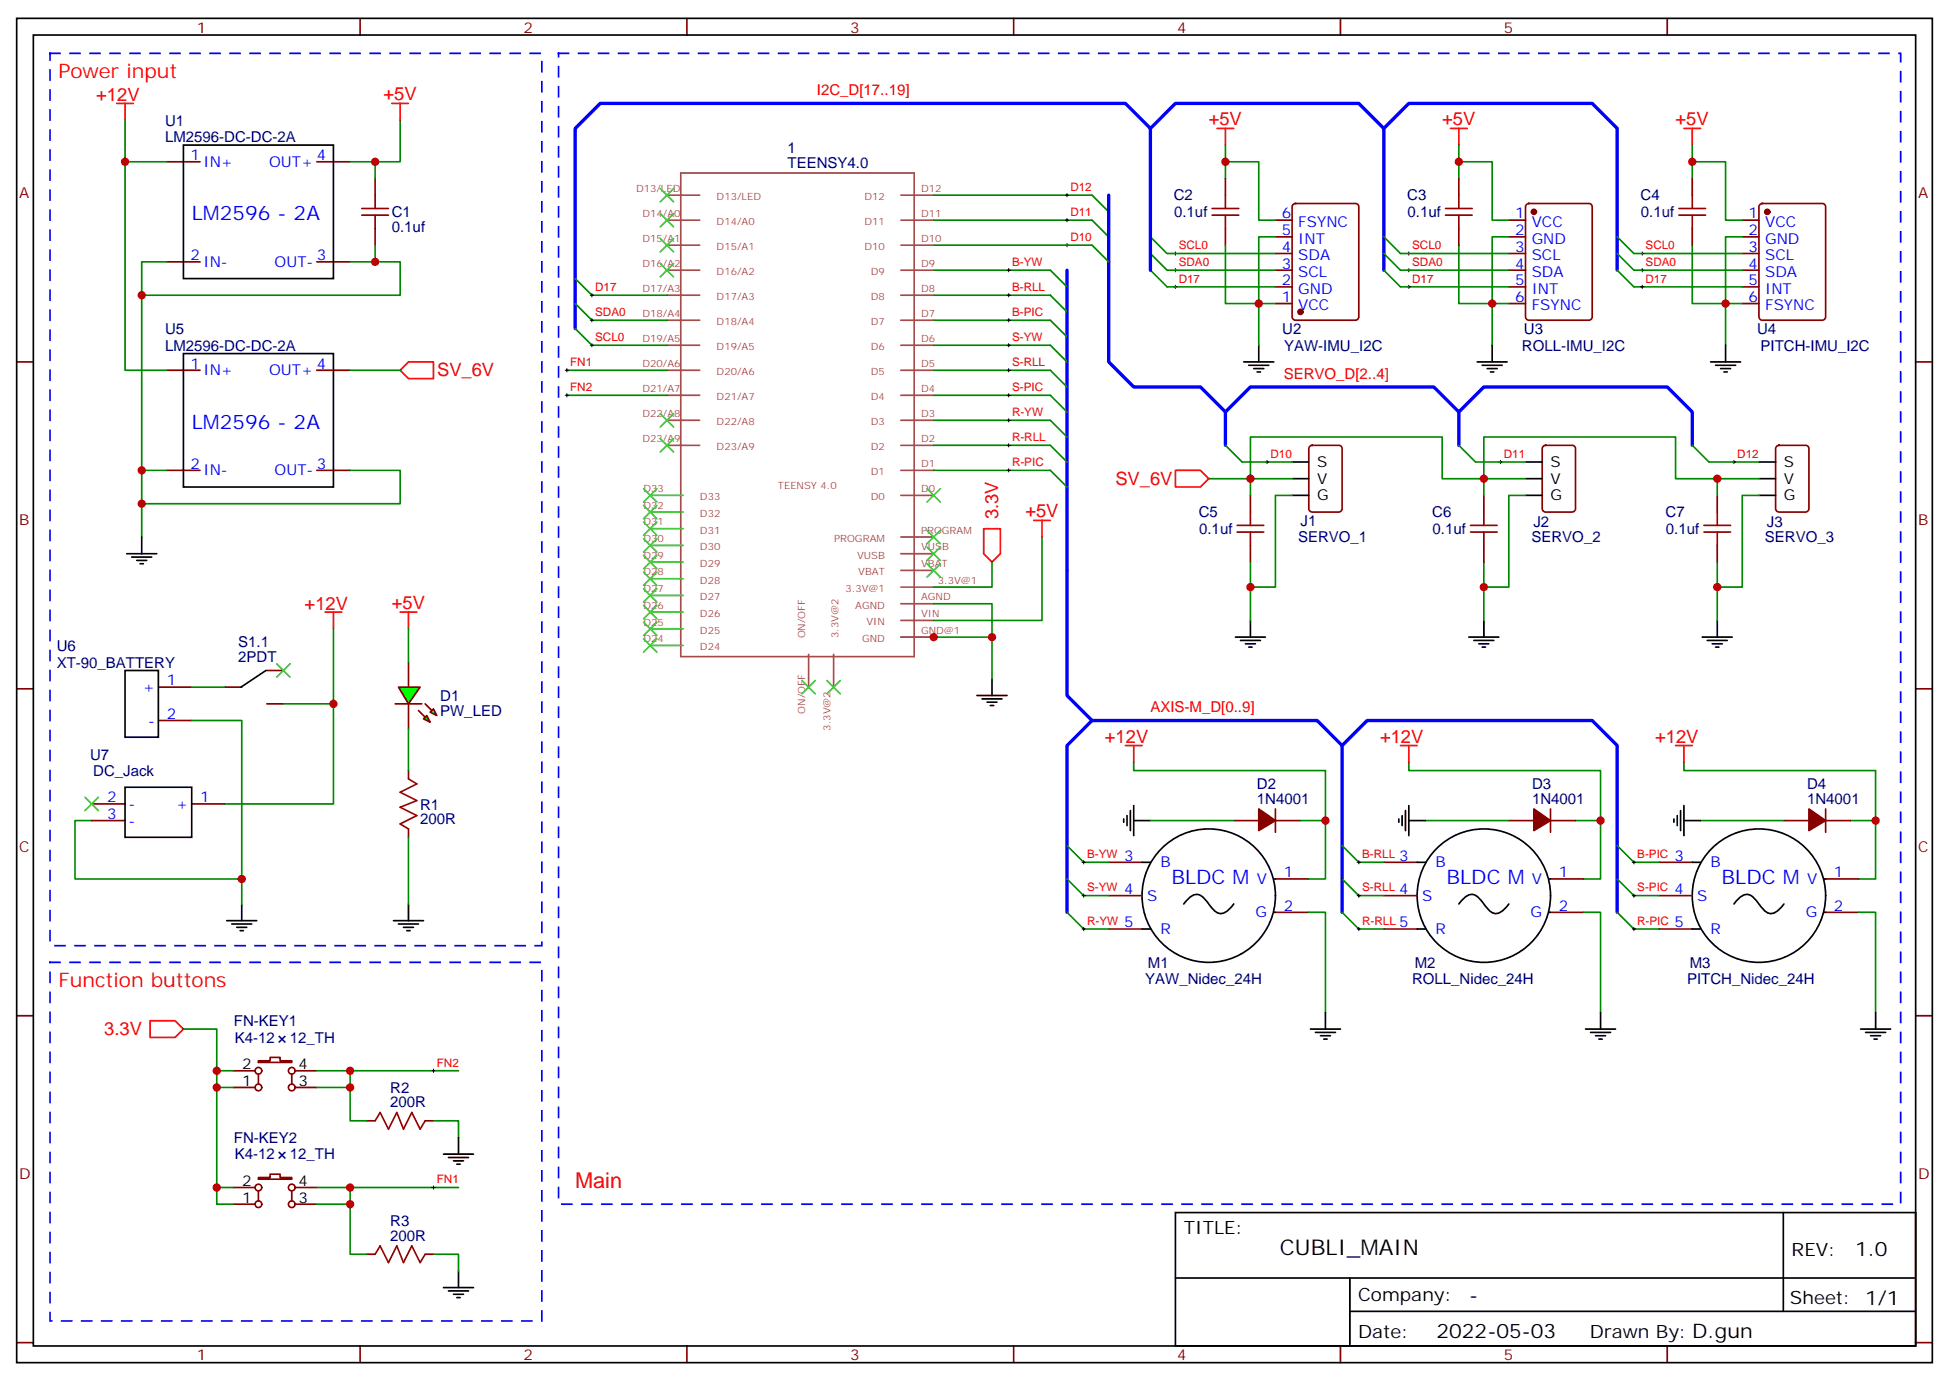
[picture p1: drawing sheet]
<svg xmlns="http://www.w3.org/2000/svg" width="412mm" height="292mm" viewBox="0 0 412 292" stroke-linecap="round" stroke-linejoin="round" font-family="sans-serif">
<g fill="none" stroke="#870000" stroke-width=".35">
<path d="M76.2 3.9v3.5M145.3 3.9v3.5M214.5 3.9v3.5M283.6 3.9v3.5M352.8 3.9v3.5M35.3 34.2h7M67 34.2h7.1M79.4 37.7v3.6M35.3 55.4h7M67 55.4h7.1M79.4 48.3v3.6M269.9 57.2h3.5"/>
<path d="M269.9 53.6h3.5M269.9 50.1h3.5M269.9 46.6h3.5M273.6 43.2l.5-.2h12.7a.71 .71 0 0 1 .7 .7v23.3a.76 .76 0 0 1-.7 .7h-12.7a.76 .76 0 0 1-.7-.7v-23.3zM319.3 57.2h3.5M319.3 53.6h3.5M319.3 50.1h3.5M319.3 46.6h3.5M323 43.2l.5-.2h12.7a.71 .71 0 0 1 .7 .7v23.3a.76 .76 0 0 1-.7 .7h-12.7a.76 .76 0 0 1-.7-.7v-23.3zM368.7 57.2h3.5M368.7 53.6h3.5M368.7 50.1h3.5"/>
<path d="M368.7 46.6h3.5M372.4 43.2l.5-.2h12.7a.71 .71 0 0 1 .7 .7v23.3a.76 .76 0 0 1-.7 .7h-12.7a.76 .76 0 0 1-.7-.7v-23.3zM3.5 76.6h3.6M35.3 78.3h7M67 78.3h7.1M269.9 64.2h3.5M269.9 60.7h3.5M319.3 64.2h3.5M319.3 60.7h3.5M368.7 64.2h3.5M368.7 60.7h3.5M405.3 76.6h3.6"/>
<path d="M35.3 99.5h7M67 99.5h7.1M277.2 94.4l.4-.2h5.7a.71 .71 0 0 1 .7 .7v12.7a.76 .76 0 0 1-.7 .7h-5.7a.76 .76 0 0 1-.7-.7v-12.7zM326.6 94.4l.4-.2h5.7a.71 .71 0 0 1 .7 .7v12.7a.76 .76 0 0 1-.7 .7h-5.7a.76 .76 0 0 1-.7-.7v-12.7zM375.9 94.4l.5-.2h5.7a.71 .71 0 0 1 .7 .7v12.7a.76 .76 0 0 1-.7 .7h-5.7a.76 .76 0 0 1-.7-.7v-12.7zM264.6 104.8v3.5M264.6 115.4v3.5M3.5 145.7h3.6M33.5 145.3h7.1M33.5 152.4h7.1M86.4 140.1v5.2M86.4 148.9v5.3"/>
<path d="M405.3 145.7h3.6M234.6 189.4h7.1M234.6 196.5h7.1M234.6 182.4h7.1M269.9 185.9h7M269.9 193h7M292.8 189.4h7.1M292.8 196.5h7.1M292.8 182.4h7.1M328.1 185.9h7M328.1 193h7M351 189.4h7.1"/>
<path d="M351 196.5h7.1M351 182.4h7.1M386.3 185.9h7M386.3 193h7M3.5 214.8h3.6M405.3 214.8h3.6M49.4 230h4.6M49.4 226.5h4.6M54.7 224.4h2.4v-.7h2.2v.7h2.4v.3h-7zM54.7 227.2v2.1M61.7 227.2v2.1M62.4 230h4.6"/>
<path d="M62.4 226.5h4.6M49.4 254.7h4.6M49.4 251.2h4.6M54.7 249.1h2.4v-.7h2.2v.7h2.4v.3h-7zM54.7 251.9v2.1M61.7 251.9v2.1M62.4 254.7h4.6M62.4 251.2h4.6M77.6 265.3h1.8M90 265.3h1.7M3.5 284h3.6M76.2 284.7v3.5"/>
<path d="M145.3 284.7v3.5M214.5 284.7v3.5M283.6 284.7v3.5M352.8 284.7v3.5M405.3 284h3.6"/>
<circle cx="54.7" cy="230" r=".71"/>
<circle cx="54.7" cy="226.5" r=".71"/>
<circle cx="61.7" cy="230" r=".71"/>
<circle cx="61.7" cy="226.5" r=".71"/>
<circle cx="54.7" cy="251.2" r=".71"/>
<circle cx="54.7" cy="254.7" r=".71"/>
<circle cx="61.7" cy="251.2" r=".71"/>
<circle cx="61.7" cy="254.7" r=".71"/>
</g>
<g fill="none" stroke="#000" stroke-width=".35">
<path d="M3.5 3.9h405.4v284.3h-405.4zM7.1 7.4h398.2v277.3h-398.2zM38.8 30.7h31.8v28.2h-31.8zM38.8 74.8h31.8v28.2h-31.8zM263.2 76.6h6.3M264.2 77.3h4.3M265.3 78h2.1M266 78.7h.7M266.3 73v3.6M273.4 97.7h3.5M322.8 97.7h3.5M372.2 97.7h3.5"/>
<path d="M26.8 117.1h6.4M27.9 117.8h4.2M28.9 118.5h2.1M29.6 119.2h.7M30 113.6v3.5M273.4 104.8h3.5M273.4 101.2h3.5M322.8 104.8h3.5M322.8 101.2h3.5M372.2 104.8h3.5M372.2 101.2h3.5M261.4 134.8h6.4"/>
<path d="M262.5 135.5h4.2M263.5 136.2h2.1M264.2 136.9h.7M264.6 131.2v3.6M26.5 141.8h7v14.1h-7zM206.7 147.1h6.4M207.8 147.8h4.2M208.8 148.5h2.2M209.5 149.2h.8M209.9 143.6v3.5M48 194.7h6.3M49 195.4h4.3"/>
<path d="M50.1 196.1h2.1M50.8 196.9h.7M51.2 191.2v3.5M241.7 196.5h1.7M241.7 182.4h1.7M250.5 191.2a3.5 3.5 0 0 1 3-2 7.2 7.2 0 0 1 3 2.9 2.14 2.14 0 0 0 3.7 .1l.9-1M269.5 185.9h.4M269.5 193h.4M299.9 196.5h1.7M299.9 182.4h1.7M308.7 191.2a3.5 3.5 0 0 1 3-2 7.2 7.2 0 0 1 3 2.9 2.14 2.14 0 0 0 3.7 .1l.9-1M327.7 185.9h.4"/>
<path d="M327.7 193h.4M358.1 196.5h1.7M358.1 182.4h1.7M366.9 191.2a3.5 3.5 0 0 1 3-2 7.2 7.2 0 0 1 3 2.9 2.14 2.14 0 0 0 3.7 .1l.9-1M385.9 185.9h.4M385.9 193h.4M277.3 217.7h6.3M278.3 218.4h4.3M279.4 219.1h2.1M280.1 219.8h.7M280.5 214.1v3.6M335.5 217.7h6.3"/>
<path d="M336.5 218.4h4.3M337.6 219.1h2.1M338.3 219.8h.7M338.7 214.1v3.6M393.7 217.7h6.3M394.8 218.4h4.2M395.8 219.1h2.1M396.5 219.8h.7M396.9 214.1v3.6M248.7 256.5h156.6v28.2h-156.6zM377.3 256.5v20.9M93.8 272.3h6.4"/>
<path d="M94.9 273.1h4.2M96 273.8h2.1M96.7 274.5h.7M97 268.8v3.5M248.7 270.3h156.5M285.6 277.4h119.6M285.6 270.3v14.1"/>
<circle cx="255.8" cy="189.4" r="14.1"/>
<circle cx="314" cy="189.4" r="14.1"/>
<circle cx="372.2" cy="189.4" r="14.1"/>
</g>
<g fill="none" stroke="#a64a4a" stroke-width=".35">
<path d="M144 36.6h49.4v102.3h-49.4zM141.1 51.9h7M141.1 46.6h7M141.1 41.3h7M141.1 57.2h7M190.6 51.9h7M190.6 46.6h7M190.6 41.3h7M190.6 57.2h7M141.1 78.3h7M141.1 73h7M141.1 67.7h7"/>
<path d="M141.1 62.4h7M190.6 78.3h7M190.6 73h7M190.6 67.7h7M190.6 62.4h7M141.1 94.2h7M141.1 88.9h7M141.1 83.6h7M190.6 99.5h7M190.6 94.2h7M190.6 88.9h7M190.6 83.6h7"/>
<path d="M190.6 104.8h7M190.6 117.1h7M190.6 113.6h7M171.1 138.4v6.9M176.4 138.4v6.9M190.6 120.7h7M190.6 134.8h7M190.6 131.2h7M190.6 127.7h7M190.6 124.2h7"/>
</g>
<path d="M137.6 118.9h6.9M137.6 115.4h6.9M137.6 111.8h6.9M137.6 108.3h6.9M137.6 104.8h6.9M137.6 136.5h6.9M137.6 133h6.9M137.6 129.5h6.9M137.6 125.9h6.9M137.6 122.4h6.9" fill="none" stroke="#3c0" stroke-width=".35"/>
<path d="M24.7 21.9h3.5M26.5 21.9v3.5M82.9 21.9h3.5M84.7 21.9v3.5M84.7 78.3l1.7-1.7h5.3v3.5h-5.3zM208.1 111.8h3.6v5.3l-1.8 1.8-1.8-1.8zM218.7 110.1h3.5M220.5 110.1v3.5M68.8 129.5h3.5M70.6 129.5v3.5M31.7 215.9h5.3l1.8 1.8-1.8 1.7h-5.3z" fill="none" stroke="#f00" stroke-width=".35"/>
<g fill="none" stroke="#008700" stroke-width=".35">
<path d="M26.5 25.4v8.8h8.8M26.5 34.2v44.1h8.8M79.4 34.2v3.5M84.7 25.4v8.8h-10.6M35.3 55.4h-5.3v7h54.7v-7h-10.6M79.4 51.9v3.5M121.7 58.9l3.5 3.5h15.9M197.6 57.2h24.6l3.6 3.5M197.6 41.3h33.5l3.5 3.5M197.6 46.6h33.5l3.5 3.5M197.6 51.9h33.5l3.5 3.5M243.4 50.1l3.5 3.5h23"/>
<path d="M243.4 53.6l3.5 3.6h23M243.4 57.2l3.5 3.5h23M292.8 50.1l3.5 3.5h23M292.8 53.6l3.5 3.6h23M292.8 57.2l3.5 3.5h23M342.2 50.1l3.5 3.5h23M342.2 53.6l3.5 3.6h23M342.2 57.2l3.5 3.5h23M30 62.4v37.1M74.1 78.3h10.6M119.9 78.3h21.2M121.7 64.2l3.5 3.5h15.9"/>
<path d="M121.7 69.5l3.5 3.5h15.9M197.6 78.3h24.6l3.6 3.5M197.6 67.7h24.6l3.6 3.6M197.6 73h24.6l3.6 3.6M197.6 62.4h24.6l3.6 3.6M266.3 64.2h3.6M35.3 99.5h-5.3v7h54.7v-7h-10.6M119.9 83.6h21.2M197.6 83.6h24.6l3.6 3.5M197.6 88.9h24.6l3.6 3.5M197.6 94.2h24.6l3.6 3.5M197.6 99.5h24.6l3.6 3.5"/>
<path d="M259.3 94.2l3.5 3.5M268.1 97.7h5.3M308.7 94.2l3.5 3.5M317.5 97.7h5.3M358.1 94.2l3.5 3.5M366.9 97.7h5.3M30 106.5v7.1M209.9 118.9v5.3h-12.3M220.5 113.6v17.6h-22.9M255.8 101.2h17.6M197.6 127.7h12.3v15.9M197.6 134.8h12.3"/>
<path d="M40.6 152.4h10.6v33.5h-35.3v-12.3h3.5M225.8 178.9l3.5 3.5h5.3M284 178.9l3.5 3.5h5.3M342.2 178.9l3.5 3.5h5.3M225.8 185.9l3.5 3.5h5.3M225.8 193l3.5 3.5h5.3M276.9 193h3.6v21.1M284 185.9l3.5 3.5h5.3M284 193l3.5 3.5h5.3M335.1 193h3.6v21.1M342.2 185.9l3.5 3.5h5.3M342.2 193l3.5 3.5h5.3"/>
<path d="M393.3 193h3.6v21.1M49.4 226.5h-3.5v3.5h3.5M74.1 226.5h22.9M49.4 251.2h-3.5v3.5h3.5M67 251.2h7.1v3.5M74.1 251.2h22.9"/>
</g>
<g fill="#870000" stroke="#870000" stroke-width=".35">
<circle cx="275.2" cy="66" r=".53"/>
<circle cx="324.6" cy="44.8" r=".53"/>
<circle cx="373.9" cy="44.8" r=".53"/>
</g>
<path d="M243.4 27.2l5.3-5.3h38.8l5.3 5.3v30M292.8 27.2l5.3-5.3h38.8l5.3 5.3v30M225.8 57.2v89.9l5.3 5.3-5.3 5.3v35.3M234.6 41.3v35.3l5.3 5.2h14.1l5.3 5.3M243.4 57.2v-30l-5.3-5.3h-111.1l-5.3 5.3v42.3M259.3 94.2v-7.1l5.3-5.3h38.8l5.3 5.3 5.3-5.3h38.8l5.3 5.3v7.1M308.7 87.1v7.1M231.1 152.4h47.6l5.3 5.3v35.3M284 157.7l5.3-5.3h47.6l5.3 5.3v35.3" fill="none" stroke="#00f" stroke-width=".71"/>
<g fill="none" stroke="#000" stroke-width=".21">
<path d="M213.1 57.2h.7M213.4 56.8v.7M225.4 51.9h.7M225.4 46.6h.7M225.4 41.3h.7M225.8 40.9v.7M225.8 46.2v.7M225.8 51.5v.7M248.4 57.2h.7M248.4 53.6h.7M248.7 53.3v.7M248.7 56.8v.7"/>
<path d="M297.7 57.2h.7M297.7 53.6h.7M298.1 53.3v.7M298.1 56.8v.7M347.1 57.2h.7M347.1 53.6h.7M347.5 53.3v.7M347.5 56.8v.7M119.6 78.3h.7M119.9 78v.7M124.9 67.7h.7M124.9 73h.7"/>
<path d="M124.9 62.4h.7M125.2 62.1v.7M125.2 67.4v.7M125.2 72.7v.7M213.1 67.7h.7M213.1 73h.7M213.1 62.4h.7M213.1 78.3h.7M213.4 62.1v.7M213.4 67.4v.7M213.4 72.7v.7M213.4 78v.7"/>
<path d="M248.4 60.7h.7M248.7 60.3v.7M297.7 60.7h.7M298.1 60.3v.7M347.1 60.7h.7M347.5 60.3v.7M119.6 83.6h.7M119.9 83.3v.7M213.1 83.6h.7M213.1 88.9h.7M213.1 94.2h.7M213.1 99.5h.7"/>
<path d="M213.4 83.3v.7M213.4 88.5v.8M213.4 93.8v.7M213.4 99.1v.7M267.8 97.7h.7M268.1 97.4v.7M317.1 97.7h.8M317.5 97.4v.7M366.5 97.7h.7M366.9 97.4v.7M229 182.4h.7M229 189.4h.7"/>
<path d="M229 196.5h.7M229.3 182v.7M229.3 189.1v.7M229.3 196.1v.8M287.2 182.4h.7M287.2 189.4h.7M287.2 196.5h.7M287.5 182v.7M287.5 189.1v.7M287.5 196.1v.8M345.4 182.4h.7M345.4 189.4h.7"/>
<path d="M345.4 196.5h.7M345.7 182v.7M345.7 189.1v.7M345.7 196.1v.8M91.4 226.5h.7M91.7 226.1v.7M91.4 251.2h.7M91.7 250.8v.7"/>
</g>
<path d="M76.6 44.1h5.6M76.6 45.5h5.6M79.4 41.3v2.8M79.4 45.5v2.8M261.8 111.1h5.6M261.8 112.5h5.6M264.6 108.3v2.8M264.6 112.5v2.9M79.4 265.3l1-1.8 1.8 3.6 1.8-3.6 1.4 3.6 1.7-3.6 1.8 3.6 1.1-1.8" fill="none" stroke="#a10000" stroke-width=".35"/>
<g fill="none" stroke="#3c3" stroke-width=".35">
<path d="M136.2 117.5l2.8 2.8M136.2 113.9l2.8 2.9M136.2 110.4l2.8 2.8M136.2 106.9l2.8 2.8M136.2 103.4l2.8 2.8M139 117.5l-2.8 2.8M139 113.9l-2.8 2.9M139 110.4l-2.8 2.8M139 106.9l-2.8 2.8M139 103.4l-2.8 2.8M136.2 135.1l2.8 2.8M136.2 131.6l2.8 2.8"/>
<path d="M136.2 128.1l2.8 2.8M136.2 124.5l2.8 2.9M136.2 121l2.8 2.8M139 135.1l-2.8 2.8M139 131.6l-2.8 2.8M139 128.1l-2.8 2.8M139 124.5l-2.8 2.9M139 121l-2.8 2.8"/>
</g>
<g fill="#0f0" stroke="#870000" stroke-width=".35">
<path d="M89.6 152l.7-.7 .7 1.5z"/>
<path d="M91.7 149.9l.7 1.4-1.4-.7z"/>
</g>
<g fill="#870000" stroke="#870000" stroke-width=".35">
<path d="M88.5 150.3l1.5 1.4z"/>
<path d="M90 148.9l1.4 1.4z"/>
</g>
<path d="M83.6 148.9h5.7z" fill="#f00" stroke="#870000" stroke-width=".35"/>
<path d="M84.3 145.3h4.6l-2.5 3.6z" fill="#0f0" stroke="#870000" stroke-width=".35"/>
<g fill="none" stroke="#a10000" stroke-width=".35">
<path d="M256.5 45.5h5.6M256.5 44.1h5.6M259.3 41.3v2.8M259.3 45.5v2.8M305.9 45.5h5.6M305.9 44.1h5.6M308.7 41.3v2.8M308.7 45.5v2.8M355.2 45.5h5.7M355.2 44.1h5.7M358.1 41.3v2.8M358.1 45.5v2.8"/>
<path d="M311.1 111.1h5.7M311.1 112.5h5.7M314 108.3v2.8M314 112.5v2.9M360.5 111.1h5.7M360.5 112.5h5.7M363.4 108.3v2.8M363.4 112.5v2.9M86.4 164.7l1.8 1.1-3.5 1.8 3.5 1.7-3.5 1.4 3.5 1.8-3.5 1.8 1.7 1M79.4 237.1l1-1.8 1.8 3.5 1.8-3.5 1.4 3.5 1.7-3.5 1.8 3.5 1.1-1.7"/>
</g>
<g fill="none" stroke="#870000" stroke-width=".35">
<path d="M259.3 37.7v3.6M308.7 37.7v3.6M358.1 37.7v3.6M259.3 48.3v3.6M308.7 48.3v3.6M358.1 48.3v3.6M314 104.8v3.5M314 115.4v3.5M363.4 104.8v3.5M363.4 115.4v3.5M47.6 145.3h3.6M56.4 141.8h3.6"/>
<path d="M56.4 148.9h3.6M19.4 170h7.1M19.4 173.6h7.1M40.6 170h7M86.4 163v1.7M86.4 175.3v1.8M261.1 173.6h5.2M269.9 173.6h5.3M269.9 171.1v4.9M319.3 173.6h5.3M328.1 173.6h5.3M328.1 171.1v4.9"/>
<path d="M377.5 173.6h5.3M386.3 173.6h5.3M386.3 171.1v4.9M77.6 237.1h1.8M90 237.1h1.7"/>
</g>
<g fill="none" stroke="#000" stroke-width=".35">
<path d="M312.6 76.6h6.3M313.6 77.3h4.3M314.7 78h2.1M315.4 78.7h.7M315.7 73v3.6M361.9 76.6h6.4M363 77.3h4.2M364.1 78h2.1M364.8 78.7h.7M365.1 73v3.6M310.8 134.8h6.3M311.9 135.5h4.2"/>
<path d="M312.9 136.2h2.1M313.6 136.9h.7M314 131.2v3.6M360.2 134.8h6.3M361.2 135.5h4.3M362.3 136.2h2.1M363 136.9h.7M363.4 131.2v3.6M56.3 141.8l-5.3 3.5M26.5 166.5h14.1v10.6h-14.1zM237.8 173.2v.7M238.5 172.5v2.1"/>
<path d="M239.2 171.5v4.2M239.9 173.6h3.5M239.9 170.4v6.3M296 173.2v.7M296.7 172.5v2.1M297.4 171.5v4.2M298.1 173.6h3.5M298.1 170.4v6.3M354.2 173.2v.7M354.9 172.5v2.1M355.6 171.5v4.2M356.3 173.6h3.5"/>
<path d="M356.3 170.4v6.3M83.3 194.7h6.3M84.3 195.4h4.2M85.4 196.1h2.1M86.1 196.9h.7M86.4 191.2v3.5M93.8 244.1h6.4M94.9 244.8h4.2M96 245.5h2.1M96.7 246.2h.7M97 240.6v3.5"/>
</g>
<g fill="none" stroke="#f00" stroke-width=".35">
<path d="M257.5 27.2h3.6M259.3 27.2v3.5M306.9 27.2h3.5M308.7 27.2v3.5M356.3 27.2h3.5M358.1 27.2v3.5M248.7 99.5h5.3l1.8 1.7-1.8 1.8h-5.3zM84.7 129.5h3.5M86.4 129.5v3.5M238.1 157.7h3.6M239.9 157.7v3.5M296.3 157.7h3.6"/>
<path d="M298.1 157.7v3.5M354.5 157.7h3.6M356.3 157.7v3.5"/>
</g>
<g fill="none" stroke="#008700" stroke-width=".35">
<path d="M259.3 37.7v-3.5h7v12.4h3.6M259.3 30.7v3.5M308.7 37.7v-3.5h7v12.4h3.6M308.7 30.7v3.5M358.1 37.7v-3.5h7v12.4h3.6M358.1 30.7v3.5M259.3 51.9v12.3h7M269.9 50.1h-3.6v22.9M308.7 51.9v12.3h10.6M319.3 50.1h-3.6v22.9M358.1 51.9v12.3h10.6M368.7 50.1h-3.6v22.9"/>
<path d="M262.8 97.7h5.3M312.2 97.7h5.3M361.6 97.7h5.3M273.4 104.8h-3.5v19.4h-5.3v-5.3M322.8 104.8h-3.5v19.4h-5.3v-5.3M322.8 101.2h-17.6v-8.8h-40.6v12.4M363.4 101.2v3.6M372.2 104.8h-3.5v19.4h-5.3v-5.3M372.2 101.2h-17.7v-8.8h-40.5v12.4M70.6 133v15.9h-10.6M86.4 133v7.1M264.6 124.2v7"/>
<path d="M314 124.2v7M363.4 124.2v7M40.6 145.3h7M70.6 148.9v21.1h-23M86.4 154.2v8.8M86.4 177.1v14.1M239.9 161.2v1.8h40.6v22.9h-3.6M243.4 173.6h17.7M275.2 173.6h5.3M298.1 161.2v1.8h40.6v22.9h-3.6M301.6 173.6h17.7M333.4 173.6h5.3"/>
<path d="M356.3 161.2v1.8h40.6v22.9h-3.6M359.8 173.6h17.7M391.6 173.6h5.3M51.2 185.9v5.3M38.8 217.7h7.1v8.8M45.9 230v21.2M67 226.5h7.1v10.6h3.5M67 230h7.1M91.7 237.1h5.3v3.5M67 254.7h7.1v10.6h3.5M91.7 265.3h5.3v3.5"/>
</g>
<g fill="none" stroke="#3c3" stroke-width=".35">
<path d="M139.7 39.9l2.8 2.8M142.5 39.9l-2.8 2.8M139.7 55.7l2.8 2.9M139.7 50.4l2.8 2.9M139.7 45.2l2.8 2.8M142.5 55.7l-2.8 2.9M142.5 50.4l-2.8 2.9M142.5 45.2l-2.8 2.8M139.7 92.8l2.8 2.8M139.7 87.5l2.8 2.8M142.5 92.8l-2.8 2.8M142.5 87.5l-2.8 2.8"/>
<path d="M196.1 103.4l2.9 2.8M196.1 119.2l2.9 2.9M196.1 115.7l2.9 2.8M196.1 112.2l2.9 2.8M199 103.4l-2.9 2.8M199 119.2l-2.9 2.9M199 115.7l-2.9 2.8M199 112.2l-2.9 2.8M58.6 140.4l2.8 2.8M61.4 140.4l-2.8 2.8M169.7 143.9l2.8 2.9M172.5 143.9l-2.8 2.9"/>
<path d="M175 143.9l2.8 2.9M177.8 143.9l-2.8 2.9M18 168.6l2.8 2.9M20.8 168.6l-2.8 2.9"/>
</g>
<path d="M10.6 11.3h104.1v188.7h-104.1zM118.2 11.3h284v243.4h-284zM10.6 203.6h104.1v75.8h-104.1z" fill="none" stroke="#00f" stroke-width=".35" stroke-dasharray="2.1 2.1"/>
<g fill="#870000" stroke="#870000" stroke-width=".35">
<path d="M266.3 171.1l3.6 2.5-3.6 2.1z"/>
<path d="M324.6 171.1l3.5 2.5-3.5 2.1z"/>
<path d="M382.8 171.1l3.5 2.5-3.5 2.1z"/>
</g>
<g fill="#c00">
<circle cx="26.5" cy="34.2" r=".88"/>
<circle cx="30" cy="99.5" r=".88"/>
<circle cx="30" cy="62.4" r=".88"/>
<circle cx="30" cy="106.5" r=".88"/>
<circle cx="79.4" cy="34.2" r=".88"/>
<circle cx="79.4" cy="55.4" r=".88"/>
<circle cx="74.1" cy="251.2" r=".88"/>
<circle cx="209.9" cy="134.8" r=".88"/>
<circle cx="45.9" cy="251.2" r=".88"/>
<circle cx="70.6" cy="148.9" r=".88"/>
<circle cx="51.2" cy="185.9" r=".88"/>
<circle cx="74.1" cy="254.7" r=".88"/>
<circle cx="45.9" cy="226.5" r=".88"/>
<circle cx="45.9" cy="230" r=".88"/>
<circle cx="74.1" cy="226.5" r=".88"/>
<circle cx="74.1" cy="230" r=".88"/>
<circle cx="264.6" cy="101.2" r=".88"/>
<circle cx="264.6" cy="124.2" r=".88"/>
<circle cx="314" cy="124.2" r=".88"/>
<circle cx="363.4" cy="124.2" r=".88"/>
<circle cx="280.5" cy="173.6" r=".88"/>
<circle cx="338.7" cy="173.6" r=".88"/>
<circle cx="396.9" cy="173.6" r=".88"/>
<circle cx="314" cy="101.2" r=".88"/>
<circle cx="363.4" cy="101.2" r=".88"/>
<circle cx="266.3" cy="64.2" r=".88"/>
<circle cx="315.7" cy="64.2" r=".88"/>
<circle cx="365.1" cy="64.2" r=".88"/>
<circle cx="358.1" cy="34.2" r=".88"/>
<circle cx="308.7" cy="34.2" r=".88"/>
<circle cx="259.3" cy="34.2" r=".88"/>
<circle cx="197.6" cy="134.8" r=".88"/>
</g>
<text font-size="4.6" fill="#f00" x="121.7" y="251.2">Main</text>
<text font-size="4.6" x="270.8" y="265.5">CUBLI_MAIN</text>
<g font-size="4.2" fill="#f00">
<text x="12.3" y="16.6">Power input</text>
<text x="12.3" y="208.8">Function buttons</text>
</g>
<g font-size="4.2" fill="#00f">
<text x="40.6" y="46.6">LM2596 - 2A</text>
<text x="40.6" y="90.7">LM2596 - 2A</text>
<text x="247.8" y="187">BLDC M</text>
<text x="306.1" y="187">BLDC M</text>
<text x="364.3" y="187">BLDC M</text>
</g>
<g font-size="4.2">
<text x="392.5" y="265.7">1.0</text>
<text x="310.9" y="275.3">-</text>
<text x="304" y="283.1">2022-05-03</text>
</g>
<g font-size="3.9" fill="#f00">
<text x="20.4" y="21.4">+12V</text>
<text x="81.1" y="21.2">+5V</text>
<text x="255.8" y="26.5">+5V</text>
<text x="305.2" y="26.5">+5V</text>
<text x="354.5" y="26.5">+5V</text>
<text x="92.5" y="79.6">SV_6V</text>
<text x="236" y="102.5">SV_6V</text>
<text x="211.2" y="109.9" transform="rotate(-90 211.2 109.9)">3.3V</text>
<text x="217" y="109.4">+5V</text>
<text x="64.5" y="129">+12V</text>
<text x="82.9" y="128.8">+5V</text>
<text x="233.8" y="157.2">+12V</text>
<text x="292" y="157.2">+12V</text>
<text x="350.2" y="157.2">+12V</text>
<text x="22" y="219">3.3V</text>
</g>
<g font-size="3.9">
<text x="250.5" y="261.1">TITLE:</text>
<text x="379.1" y="265.7">REV:</text>
<text x="287.4" y="275.3">Company:</text>
<text x="378.7" y="275.9">Sheet: 1/1</text>
<text x="287.4" y="282.9">Date:</text>
<text x="336.4" y="283">Drawn By: D.gun</text>
</g>
<g font-size="3.2" fill="#800">
<text x="41.6" y="6.9">1</text>
<text x="110.8" y="6.9">2</text>
<text x="179.9" y="6.9">3</text>
<text x="249.1" y="6.9">4</text>
<text x="318.2" y="6.9">5</text>
<text x="4.1" y="42">A</text>
<text x="405.9" y="42">A</text>
<text x="4.1" y="111.1">B</text>
<text x="405.9" y="111.1">B</text>
<text x="4.1" y="180.3">C</text>
<text x="405.9" y="180.3">C</text>
<text x="4.1" y="249.4">D</text>
<text x="405.9" y="249.4">D</text>
<text x="41.6" y="287.7">1</text>
<text x="110.8" y="287.7">2</text>
<text x="179.9" y="287.7">3</text>
<text x="249.1" y="287.7">4</text>
<text x="318.2" y="287.7">5</text>
</g>
<g font-size="3.2" fill="#f00">
<text x="172.9" y="20.1">I2C_D[17..19]</text>
<text x="271.6" y="80.1">SERVO_D[2..4]</text>
<text x="243.4" y="150.6">AXIS-M_D[0..9]</text>
</g>
<g font-size="3.2" fill="#000080">
<text x="34.9" y="26.6">U1</text>
<text x="34.9" y="30.1">LM2596-DC-DC-2A</text>
<text x="166.7" y="35.5">TEENSY4.0</text>
<text x="166.7" y="32.4">1</text>
<text x="82.9" y="46">C1</text>
<text x="248.4" y="42.4">C2</text>
<text x="248.4" y="45.9">0.1uf</text>
<text x="297.8" y="42.4">C3</text>
<text x="297.8" y="45.9">0.1uf</text>
<text x="347.1" y="42.4">C4</text>
<text x="347.2" y="45.9">0.1uf</text>
<text x="82.9" y="49.1">0.1uf</text>
<text x="34.9" y="70.7">U5</text>
<text x="271.3" y="70.7">U2</text>
<text x="322.5" y="70.7">U3</text>
<text x="371.8" y="70.7">U4</text>
<text x="34.9" y="74.2">LM2596-DC-DC-2A</text>
<text x="271.7" y="74.1">YAW-IMU_I2C</text>
<text x="322" y="74.1">ROLL-IMU_I2C</text>
<text x="372.5" y="74.1">PITCH-IMU_I2C</text>
<text x="253.7" y="109.4">C5</text>
<text x="253.7" y="113">0.1uf</text>
<text x="275.2" y="111.2">J1</text>
<text x="303.1" y="109.4">C6</text>
<text x="303.1" y="113">0.1uf</text>
<text x="324.5" y="111.4">J2</text>
<text x="352.4" y="109.4">C7</text>
<text x="352.5" y="113">0.1uf</text>
<text x="373.9" y="111.4">J3</text>
<text x="274.7" y="114.7">SERVO_1</text>
<text x="324.1" y="114.7">SERVO_2</text>
<text x="373.4" y="114.7">SERVO_3</text>
<text x="12" y="137.7">U6</text>
<text x="50.4" y="136.9">S1.1</text>
<text x="12" y="141.2">XT-90_BATTERY</text>
<text x="50.4" y="140.1">2PDT</text>
<text x="93.1" y="148.3">D1</text>
<text x="93.1" y="151.4">PW_LED</text>
<text x="19.1" y="160.7">U7</text>
<text x="19.7" y="164.1">DC_Jack</text>
<text x="266" y="166.9">D2</text>
<text x="324.2" y="166.9">D3</text>
<text x="382.4" y="166.9">D4</text>
<text x="88.9" y="171.2">R1</text>
<text x="266" y="170">1N4001</text>
<text x="324.2" y="170">1N4001</text>
<text x="382.4" y="170">1N4001</text>
<text x="88.9" y="174.3">200R</text>
<text x="242.3" y="208.2">YAW_Nidec_24H</text>
<text x="242.9" y="204.8">M1</text>
<text x="298.8" y="208.2">ROLL_Nidec_24H</text>
<text x="299.3" y="204.7">M2</text>
<text x="357" y="208.2">PITCH_Nidec_24H</text>
<text x="357.6" y="204.7">M3</text>
<text x="49.5" y="217">FN-KEY1</text>
<text x="49.7" y="220.6">K4-12</text>
<text x="61.3" y="220.6">12_TH</text>
<text x="82.6" y="231.1">R2</text>
<text x="82.6" y="234.2">200R</text>
<text x="49.5" y="241.7">FN-KEY2</text>
<text x="49.7" y="245.2">K4-12</text>
<text x="61.3" y="245.2">12_TH</text>
<text x="82.6" y="262.5">200R</text>
<text x="82.6" y="259.4">R3</text>
</g>
<g font-size="3.2" fill="#00f">
<text x="40.3" y="33.9">1</text>
<text x="43" y="35.3">IN+</text>
<text x="56.9" y="35.3">OUT+</text>
<text x="67" y="33.9">4</text>
<text x="271.2" y="46.2">6</text>
<text x="274.7" y="48">FSYNC</text>
<text x="320.6" y="46.2">1</text>
<text x="324.1" y="48">VCC</text>
<text x="370" y="46.2">1</text>
<text x="373.5" y="48">VCC</text>
<text x="271.2" y="53.3">4</text>
<text x="271.2" y="49.7">5</text>
<text x="274.7" y="51.5">INT</text>
<text x="320.6" y="49.7">2</text>
<text x="320.6" y="53.3">3</text>
<text x="324.1" y="51.5">GND</text>
<text x="370" y="49.7">2</text>
<text x="370" y="53.3">3</text>
<text x="373.5" y="51.5">GND</text>
<text x="40.3" y="55">2</text>
<text x="43" y="56.4">IN-</text>
<text x="58.1" y="56.4">OUT-</text>
<text x="67" y="55">3</text>
<text x="271.2" y="56.8">3</text>
<text x="274.7" y="58.6">SCL</text>
<text x="274.7" y="55">SDA</text>
<text x="320.6" y="56.8">4</text>
<text x="324.1" y="55">SCL</text>
<text x="324.1" y="58.6">SDA</text>
<text x="370" y="56.8">4</text>
<text x="373.5" y="55">SCL</text>
<text x="373.5" y="58.6">SDA</text>
<text x="271.2" y="63.9">1</text>
<text x="271.2" y="60.3">2</text>
<text x="274.7" y="65.6">VCC</text>
<text x="274.7" y="62.1">GND</text>
<text x="320.6" y="60.3">5</text>
<text x="320.6" y="63.9">6</text>
<text x="324.1" y="62.1">INT</text>
<text x="324.1" y="65.6">FSYNC</text>
<text x="370" y="60.3">5</text>
<text x="370" y="63.9">6</text>
<text x="373.5" y="62.1">INT</text>
<text x="373.5" y="65.6">FSYNC</text>
<text x="40.3" y="78">1</text>
<text x="67" y="78">4</text>
<text x="43" y="79.4">IN+</text>
<text x="56.9" y="79.4">OUT+</text>
<text x="40.3" y="99.1">2</text>
<text x="43" y="100.5">IN-</text>
<text x="58.1" y="100.5">OUT-</text>
<text x="67" y="99.1">3</text>
<text x="30.2" y="146.4">+</text>
<text x="35.3" y="145">1</text>
<text x="31.4" y="153.5">-</text>
<text x="35.3" y="152">2</text>
<text x="22.7" y="169.7">2</text>
<text x="22.7" y="173.2">3</text>
<text x="27.2" y="171.1">-</text>
<text x="37.3" y="171.1">+</text>
<text x="42.3" y="169.7">1</text>
<text x="27.2" y="174.6">-</text>
<text x="237.9" y="182">3</text>
<text x="245.5" y="183.4">B</text>
<text x="271.6" y="185.6">1</text>
<text x="296.1" y="182">3</text>
<text x="303.7" y="183.4">B</text>
<text x="329.8" y="185.6">1</text>
<text x="354.3" y="182">3</text>
<text x="361.9" y="183.4">B</text>
<text x="388.1" y="185.6">1</text>
<text x="237.9" y="189.1">4</text>
<text x="242.7" y="190.5">S</text>
<text x="265.9" y="187">V</text>
<text x="296.1" y="189.1">4</text>
<text x="300.9" y="190.5">S</text>
<text x="324.1" y="187">V</text>
<text x="354.3" y="189.1">4</text>
<text x="359.1" y="190.5">S</text>
<text x="382.4" y="187">V</text>
<text x="237.9" y="196.1">5</text>
<text x="245.5" y="197.6">R</text>
<text x="265.6" y="194">G</text>
<text x="271.6" y="192.6">2</text>
<text x="296.1" y="196.1">5</text>
<text x="303.7" y="197.6">R</text>
<text x="323.9" y="194">G</text>
<text x="329.8" y="192.6">2</text>
<text x="354.3" y="196.1">5</text>
<text x="361.9" y="197.6">R</text>
<text x="382.1" y="194">G</text>
<text x="388.1" y="192.6">2</text>
</g>
<g font-size="3.2">
<text x="278.7" y="98.8">S</text>
<text x="328.1" y="98.8">S</text>
<text x="377.5" y="98.8">S</text>
<text x="278.7" y="105.8">G</text>
<text x="278.7" y="102.3">V</text>
<text x="328.1" y="105.8">G</text>
<text x="328.1" y="102.3">V</text>
<text x="377.5" y="105.8">G</text>
<text x="377.5" y="102.3">V</text>
<text x="51.3" y="226.1">2</text>
<text x="63.1" y="226.1">4</text>
<text x="51.3" y="229.7">1</text>
<text x="63.1" y="229.7">3</text>
<text x="51.3" y="250.8">2</text>
<text x="63.1" y="250.8">4</text>
<text x="51.3" y="254.4">1</text>
<text x="63.1" y="254.4">3</text>
</g>
<g font-size="2.5" fill="#f00">
<text x="226.5" y="40.4">D12</text>
<text x="226.5" y="45.7">D11</text>
<text x="226.5" y="51">D10</text>
<text x="249.4" y="52.7">SCL0</text>
<text x="298.8" y="52.7">SCL0</text>
<text x="348.2" y="52.7">SCL0</text>
<text x="214.1" y="56.3">B-YW</text>
<text x="249.4" y="56.3">SDA0</text>
<text x="249.4" y="59.8">D17</text>
<text x="298.8" y="56.3">SDA0</text>
<text x="298.8" y="59.8">D17</text>
<text x="348.2" y="56.3">SDA0</text>
<text x="348.2" y="59.8">D17</text>
<text x="125.9" y="61.6">D17</text>
<text x="214.1" y="61.6">B-RLL</text>
<text x="125.9" y="66.9">SDA0</text>
<text x="214.1" y="66.9">B-PIC</text>
<text x="120.6" y="77.4">FN1</text>
<text x="125.9" y="72.1">SCL0</text>
<text x="214.1" y="72.1">S-YW</text>
<text x="214.1" y="77.4">S-RLL</text>
<text x="120.6" y="82.7">FN2</text>
<text x="214.1" y="82.7">S-PIC</text>
<text x="214.1" y="88">R-YW</text>
<text x="214.1" y="93.3">R-RLL</text>
<text x="214.1" y="98.6">R-PIC</text>
<text x="268.8" y="96.8">D10</text>
<text x="318.2" y="96.8">D11</text>
<text x="367.6" y="96.8">D12</text>
<text x="230" y="181.5">B-YW</text>
<text x="288.2" y="181.5">B-RLL</text>
<text x="346.4" y="181.5">B-PIC</text>
<text x="230" y="188.6">S-YW</text>
<text x="288.2" y="188.6">S-RLL</text>
<text x="346.4" y="188.6">S-PIC</text>
<text x="230" y="195.6">R-YW</text>
<text x="288.2" y="195.6">R-RLL</text>
<text x="346.4" y="195.6">R-PIC</text>
<text x="92.4" y="225.6">FN2</text>
<text x="92.4" y="250.3">FN1</text>
</g>
<g font-size="2.1" fill="#a54b4b">
<text x="134.6" y="40.6">D13/LED</text>
<text x="194.9" y="40.6">D12</text>
<text x="135.9" y="45.9">D14/A0</text>
<text x="151.6" y="42.3">D13/LED</text>
<text x="151.6" y="47.6">D14/A0</text>
<text x="182.9" y="47.6">D11</text>
<text x="182.9" y="42.3">D12</text>
<text x="194.9" y="45.9">D11</text>
<text x="135.9" y="51.2">D15/A1</text>
<text x="151.6" y="52.9">D15/A1</text>
<text x="182.9" y="52.9">D10</text>
<text x="194.9" y="51.2">D10</text>
<text x="135.9" y="56.5">D16/A2</text>
<text x="151.6" y="58.2">D16/A2</text>
<text x="184.3" y="58.2">D9</text>
<text x="194.9" y="56.5">D9</text>
<text x="135.9" y="61.7">D17/A3</text>
<text x="151.6" y="63.5">D17/A3</text>
<text x="184.3" y="63.5">D8</text>
<text x="194.9" y="61.7">D8</text>
<text x="135.9" y="67">D18/A4</text>
<text x="151.6" y="68.8">D18/A4</text>
<text x="184.3" y="68.8">D7</text>
<text x="194.9" y="67">D7</text>
<text x="135.9" y="72.3">D19/A5</text>
<text x="135.9" y="77.6">D20/A6</text>
<text x="151.6" y="74.1">D19/A5</text>
<text x="184.3" y="74.1">D6</text>
<text x="194.9" y="77.6">D5</text>
<text x="194.9" y="72.3">D6</text>
<text x="135.9" y="82.9">D21/A7</text>
<text x="151.6" y="79.4">D20/A6</text>
<text x="184.3" y="79.4">D5</text>
<text x="194.9" y="82.9">D4</text>
<text x="135.9" y="88.2">D22/A8</text>
<text x="151.6" y="84.6">D21/A7</text>
<text x="151.6" y="89.9">D22/A8</text>
<text x="184.3" y="89.9">D3</text>
<text x="184.3" y="84.6">D4</text>
<text x="194.9" y="88.2">D3</text>
<text x="135.9" y="93.5">D23/A9</text>
<text x="151.6" y="95.2">D23/A9</text>
<text x="184.3" y="95.2">D2</text>
<text x="194.9" y="93.5">D2</text>
<text x="184.3" y="100.5">D1</text>
<text x="194.9" y="98.8">D1</text>
<text x="136.2" y="107.6">D32</text>
<text x="136.2" y="104.1">D33</text>
<text x="148.1" y="105.8">D33</text>
<text x="164.6" y="103.5">TEENSY 4.0</text>
<text x="184.3" y="105.8">D0</text>
<text x="194.9" y="104.1">D0</text>
<text x="136.2" y="111.1">D31</text>
<text x="148.1" y="112.9">D31</text>
<text x="148.1" y="109.3">D32</text>
<text x="194.9" y="112.9">PROGRAM</text>
<text x="136.2" y="118.2">D29</text>
<text x="136.2" y="114.7">D30</text>
<text x="148.1" y="119.9">D29</text>
<text x="148.1" y="116.4">D30</text>
<text x="176.5" y="114.6">PROGRAM</text>
<text x="181.4" y="118.2">VUSB</text>
<text x="194.9" y="120">VBAT</text>
<text x="194.9" y="116.4">VUSB</text>
<text x="136.2" y="125.2">D27</text>
<text x="136.2" y="121.7">D28</text>
<text x="148.1" y="123.5">D28</text>
<text x="178.9" y="125.2">3.3V@1</text>
<text x="181.6" y="121.7">VBAT</text>
<text x="198.4" y="123.5">3.3V@1</text>
<text x="136.2" y="128.8">D26</text>
<text x="148.1" y="130.5">D26</text>
<text x="148.1" y="127">D27</text>
<text x="181" y="128.7">AGND</text>
<text x="194.9" y="130.5">VIN</text>
<text x="194.9" y="127">AGND</text>
<text x="136.2" y="135.8">D24</text>
<text x="136.2" y="132.3">D25</text>
<text x="148.1" y="137.6">D24</text>
<text x="148.1" y="134">D25</text>
<text x="170.4" y="135" transform="rotate(-90 170.4 135)">ON/OFF</text>
<text x="177.4" y="135" transform="rotate(-90 177.4 135)">3.3V@2</text>
<text x="182.4" y="135.8">GND</text>
<text x="183.3" y="132.3">VIN</text>
<text x="194.9" y="134.1">GND@1</text>
<text x="170.4" y="151" transform="rotate(-90 170.4 151)">ON/OFF</text>
<text x="175.7" y="154.6" transform="rotate(-90 175.7 154.6)">3.3V@2</text>
</g>
</svg>
